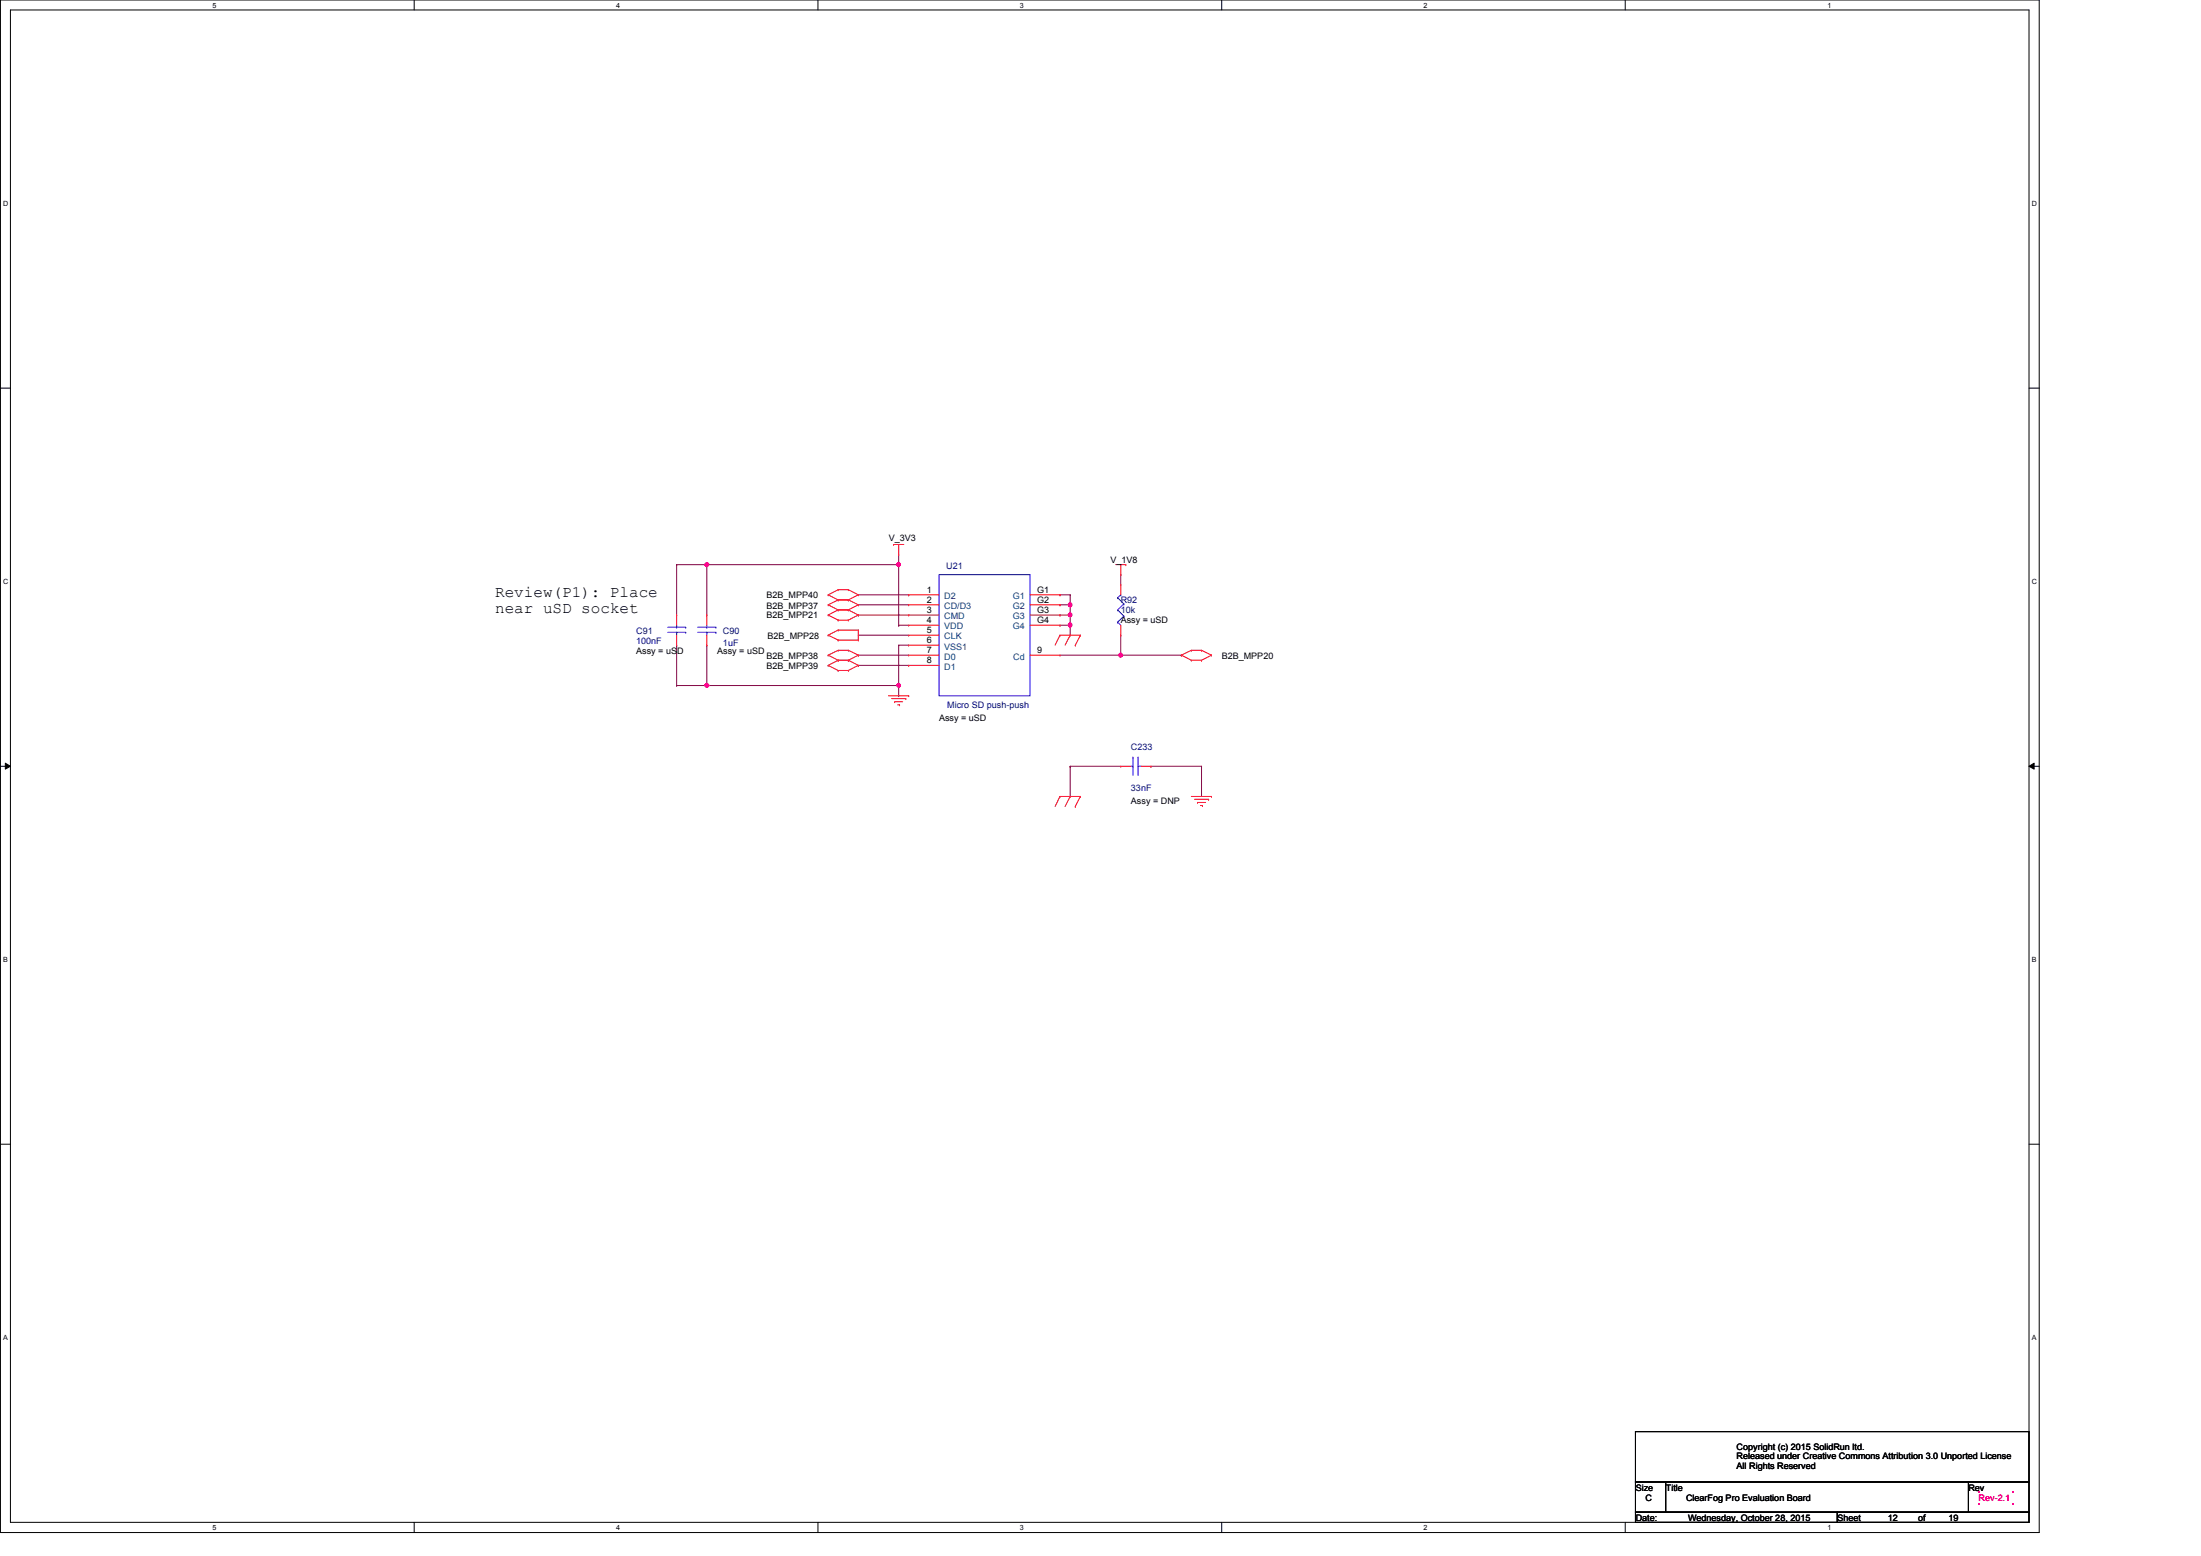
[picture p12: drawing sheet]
<svg xmlns="http://www.w3.org/2000/svg" width="420mm" height="297mm" viewBox="0 0 420 297" stroke-linecap="round" stroke-linejoin="round" font-family="sans-serif">
<path d="M.1 0h389v292.5h-389zM2 1.9h385.2v288.7h-385.2z" fill="none" stroke="#000" stroke-width=".19"/>
<g fill="#fff">
<path d="M40.6 .2h.7v1.5h-.7z"/>
<path d="M40.6 290.8h.7v1.5h-.7z"/>
</g>
<path d="M79 0v1.9M79 290.6v1.9" fill="none" stroke="#000" stroke-width=".19"/>
<g fill="#fff">
<path d="M117.6 .2h.8v1.5h-.8z"/>
<path d="M117.6 290.8h.8v1.5h-.8z"/>
</g>
<path d="M156.1 0v1.9M156.1 290.6v1.9" fill="none" stroke="#000" stroke-width=".19"/>
<g fill="#fff">
<path d="M194.6 .2h.8v1.5h-.8z"/>
<path d="M194.6 290.8h.8v1.5h-.8z"/>
</g>
<path d="M233.1 0v1.9M233.1 290.6v1.9" fill="none" stroke="#000" stroke-width=".19"/>
<g fill="#fff">
<path d="M271.7 .2h.7v1.5h-.7z"/>
<path d="M271.7 290.8h.7v1.5h-.7z"/>
</g>
<path d="M310.1 0v1.9M310.1 290.6v1.9" fill="none" stroke="#000" stroke-width=".19"/>
<g fill="#fff">
<path d="M348.7 .2h.8v1.5h-.8z"/>
<path d="M348.7 290.8h.8v1.5h-.8z"/>
<path d="M.6 38h1v1.5h-1z"/>
<path d="M387.7 38h1v1.5h-1z"/>
<path d="M.6 110.2h1v1.5h-1z"/>
<path d="M387.7 110.2h1v1.5h-1z"/>
</g>
<path d="M.1 74.1h1.9M387.2 74.1h1.9" fill="none" stroke="#000" stroke-width=".19"/>
<g fill="#fff">
<path d="M.6 182.3h.9v1.6h-.9z"/>
<path d="M387.7 182.3h.9v1.6h-.9z"/>
</g>
<path d="M.1 146.3h1.9M1 145.7l1 .6-1 .5zM387.2 146.3l1-.6v1.1zM387.2 146.3h1.9" fill="none" stroke="#000" stroke-width=".19"/>
<path d="M1 145.7l1 .6-1 .5zM387.2 146.3l1-.6v1.1z" fill="#000"/>
<g fill="#fff">
<path d="M.6 254.5h.9v1.5h-.9z"/>
<path d="M387.7 254.5h.9v1.5h-.9z"/>
</g>
<path d="M.1 218.4h1.9M387.2 218.4h1.9" fill="none" stroke="#000" stroke-width=".19"/>
<path d="M171.5 107.8h.1M171.5 105.8v2M202.3 117.4h.1M202.3 117.4h1.9M204.2 117.4h.1M204.2 117.4v1.9" fill="none" stroke="#800040" stroke-width=".19"/>
<circle cx="204.2" cy="117.4" r=".36" fill="#f0f"/>
<circle cx="204.2" cy="117.4" r=".36" fill="none" stroke="#f0f" stroke-width=".19"/>
<path d="M204.2 115.4h.1M204.2 115.4v2" fill="none" stroke="#800040" stroke-width=".19"/>
<circle cx="204.2" cy="115.4" r=".37" fill="#f0f"/>
<circle cx="204.2" cy="115.4" r=".37" fill="none" stroke="#f0f" stroke-width=".19"/>
<path d="M204.2 119.3h.1M204.2 119.3v1.9M202.3 125.1h11.6M213.9 125.1h.1" fill="none" stroke="#800040" stroke-width=".19"/>
<circle cx="204.2" cy="119.3" r=".37" fill="#f0f"/>
<circle cx="204.2" cy="119.3" r=".37" fill="none" stroke="#f0f" stroke-width=".19"/>
<g fill="none" stroke="#800040" stroke-width=".19">
<path d="M163.8 115.4h.1M163.8 117.4h.1M163.8 113.5h9.6M163.8 115.4h9.6M163.8 117.4h9.6M171.5 119.3h.1M171.5 119.3h1.9M173.4 113.5h.1M202.3 113.5h.1M202.3 115.4h.1M202.3 119.3h.1M202.3 113.5h1.9"/>
<path d="M202.3 119.3h1.9M204.2 113.5h.1M204.2 113.5v1.9h-1.9M213.9 109.7h.1M213.9 109.7v1.9M163.8 121.2h.1M163.8 125.1h.1M163.8 127h.1M163.8 121.2h9.6M163.8 125.1h9.6M163.8 127h9.6M171.5 123.1h.1"/>
<path d="M171.5 130.9h.1M171.5 123.1h1.9M171.5 123.1v7.8M213.9 125.1h.1M213.9 125.1h11.5M213.9 121.2v3.9M225.4 125.1h.1"/>
</g>
<circle cx="213.8" cy="125.1" r=".37" fill="#f0f"/>
<circle cx="213.8" cy="125.1" r=".37" fill="none" stroke="#f0f" stroke-width=".19"/>
<path d="M129.1 107.8h.1M129.1 107.8v9.6M129.1 107.8h5.8M171.5 119.3h.1M171.5 107.8v11.5M129.1 123.1h.1M129.1 130.9h.1M129.1 123.1v7.8M129.1 130.9h5.8M171.5 132.8h.1M171.5 130.9v1.9" fill="none" stroke="#800040" stroke-width=".19"/>
<circle cx="171.5" cy="107.8" r=".36" fill="#f0f"/>
<circle cx="171.5" cy="107.8" r=".36" fill="none" stroke="#f0f" stroke-width=".19"/>
<path d="M134.9 123.1h.1M134.9 130.9h.1M134.9 123.1v7.8M134.9 130.9h36.6" fill="none" stroke="#800040" stroke-width=".19"/>
<circle cx="171.5" cy="130.8" r=".36" fill="#f0f"/>
<circle cx="171.5" cy="130.8" r=".36" fill="none" stroke="#f0f" stroke-width=".19"/>
<circle cx="134.9" cy="130.8" r=".37" fill="#f0f"/>
<circle cx="134.9" cy="130.8" r=".37" fill="none" stroke="#f0f" stroke-width=".19"/>
<path d="M134.9 107.8h.1M134.9 107.8v9.6" fill="none" stroke="#800040" stroke-width=".19"/>
<circle cx="134.9" cy="107.8" r=".37" fill="#f0f"/>
<circle cx="134.9" cy="107.8" r=".37" fill="none" stroke="#f0f" stroke-width=".19"/>
<path d="M134.9 107.8h.1M134.9 107.8h36.6M204.2 146.3h.1M204.2 146.3h9.7M204.2 146.3v5.7M219.6 146.3h.1M219.6 146.3h9.7M229.3 146.3h.1M229.3 146.3v5.7" fill="none" stroke="#800040" stroke-width=".19"/>
<g fill="none" stroke="#f00" stroke-width=".19">
<path d="M158 113.5h.1M158 115.4h.1M158 117.4h.1M158 113.5l1.9 1M158 115.4l1.9 1M158 117.4l1.9 1M159.9 112.6h.1M159.9 114.5h.1M159.9 116.4h.1M159.9 118.4h.1M159.9 112.6h2M159.9 112.6l-1.9 .9"/>
<path d="M159.9 114.5h2M159.9 114.5l-1.9 .9M159.9 116.4h2M159.9 116.4l-1.9 1M159.9 118.4h2M161.9 112.6h.1M161.9 114.5h.1M161.9 116.4h.1M161.9 118.4h.1M161.9 112.6l1.9 .9M161.9 114.5l1.9 .9M161.9 116.4l1.9 1"/>
<path d="M163.8 113.5h.1M163.8 115.4h.1M163.8 117.4h.1M163.8 113.5l-1.9 1M163.8 115.4l-1.9 1M163.8 117.4l-1.9 1M170.5 103.9h.1M170.5 103.9h2M171.5 105.8h.1M171.5 103.9v1.9M212.9 107.8h1.9M213.9 109.7h.1"/>
<path d="M213.9 107.8v1.9M214.8 107.8h.1M158 125.1h.1M158 127h.1M158 121.2h.1M158 125.1l1.9 .9M158 127l1.9 1M158 121.2l1.9 1M159.9 124.1h.1M159.9 126h.1M159.9 128h.1M159.9 122.2h.1"/>
<path d="M159.9 120.3h.1M159.9 124.1h2M159.9 124.1l-1.9 1M159.9 126h2M159.9 126l-1.9 1M159.9 128h2M159.9 122.2h3.9M159.9 120.3l-1.9 .9M159.9 120.3h3.9M161.9 124.1h.1M161.9 126h.1M161.9 128h.1"/>
<path d="M161.9 124.1l1.9 1M161.9 126l1.9 1M163.8 125.1h.1M163.8 127h.1M163.8 120.3h.1M163.8 122.2h.1M163.8 125.1l-1.9 .9M163.8 127l-1.9 1M163.8 120.3v1.9M169.5 132.8h3.9M170.1 133.3h2.7M170.7 133.9h.1"/>
<path d="M170.7 133.9h1.6M171.3 134.5h.4M171.7 134.5h.1M172.8 133.3h.1M173.4 132.8h.1M202.3 121.2h.1M202.3 121.2l-1 1.9M202.3 121.2h3.9M204.2 121.2h.1M204.2 121.2l-1 1.9M205.2 123.1h.1M206.2 121.2h.1"/>
<path d="M206.2 121.2l-1 1.9M225.4 125.1h.1M225.4 125.1l1.9 .9M227.3 124.1h.1M227.3 126h.1M227.3 124.1h2M227.3 126h2M227.3 124.1l-1.9 1M229.3 124.1h.1M229.3 126h.1M229.3 124.1l1.9 1M231.2 125.1h.1"/>
<path d="M231.2 125.1l-1.9 .9M202.3 152h.1M202.3 152l-1 1.9M202.3 152h3.9M204.2 152h.1M204.2 152l-1 1.9M205.2 153.9h.1M206.2 152h.1M206.2 152l-1 1.9M227.3 152h3.9M227.9 152.6h2.7M228.5 153.2h.1"/>
<path d="M228.5 153.2h1.5M229.1 153.8h.3M229.4 153.8h.1M230.6 152.6h.1M231.2 152h.1"/>
</g>
<path d="M312.1 273.3h75.1v9.6h-75.1zM312.1 282.9h5.7v5.7h-5.7zM312.1 288.6h38.5v2h-38.5zM317.8 282.9h57.8v5.7h-57.8zM350.6 288.6h36.6v2h-36.6zM375.6 282.9h11.6v5.7h-11.6z" fill="none" stroke="#000" stroke-width=".19"/>
<g fill="#f0f">
<path d="M377.4 284.6h.3v.4h-.3z"/>
<path d="M384 284.6h.3v.4h-.3z"/>
<path d="M384 287h.3v.3h-.3z"/>
<path d="M377.4 287h.3v.3h-.3z"/>
</g>
<path d="M312.1 273.3h75.1v9.6h-75.1zM312.1 282.9h5.7v5.7h-5.7zM312.1 288.6h38.5v2h-38.5zM317.8 282.9h57.8v5.7h-57.8zM350.6 288.6h36.6v2h-36.6zM375.6 282.9h11.6v5.7h-11.6z" fill="none" stroke="#000" stroke-width=".19"/>
<g fill="#f0f">
<path d="M377.4 284.6h.3v.4h-.3z"/>
<path d="M384 284.6h.3v.4h-.3z"/>
<path d="M384 287h.3v.3h-.3z"/>
<path d="M377.4 287h.3v.3h-.3z"/>
</g>
<path d="M312.1 273.3h75.1v9.6h-75.1zM312.1 282.9h5.7v5.7h-5.7zM312.1 288.6h38.5v2h-38.5zM317.8 282.9h57.8v5.7h-57.8zM350.6 288.6h36.6v2h-36.6zM375.6 282.9h11.6v5.7h-11.6z" fill="none" stroke="#000" stroke-width=".19"/>
<g fill="#f0f">
<path d="M377.4 284.6h.3v.4h-.3z"/>
<path d="M384 284.6h.3v.4h-.3z"/>
<path d="M384 287h.3v.3h-.3z"/>
<path d="M377.4 287h.3v.3h-.3z"/>
</g>
<g fill="none" stroke="#00f" stroke-width=".19">
<path d="M127.4 119.7h3.5M129.1 119.7h.1M129.1 119.3v.4M130.9 119.7h.1M133.1 119.7h3.5M134.9 119.7h.1M134.9 119.3v.4M136.6 119.7h.1M179.2 109.7h17.4v23.1h-17.4zM213.3 118.7h.1M213.3 116.4h.1M213.3 114.1h.1"/>
<path d="M213.3 118.7l.6 .6M213.3 116.4l1.2 1.2M213.3 114.1l1.2 1.2M213.9 113.5h.1M213.9 113.5l-.6 .6M214.5 117.6h.1M214.5 115.3h.1M214.5 117.6l-1.2 1.1M214.5 115.3l-1.2 1.1M127.4 120.7h3.5M129.1 120.7h.1M129.1 120.7v.5"/>
<path d="M130.9 120.7h.1M133.1 120.7h3.5M134.9 120.7h.1M134.9 120.7v.5M136.6 120.7h.1M215.8 146.3h.4M216.2 146.3h.1M216.2 144.5h.1M216.2 144.5v3.5M217.2 144.5h.1M217.2 146.3h.1M217.2 146.3h.5"/>
<path d="M217.2 144.5v3.5"/>
</g>
<g fill="none" stroke="#f00" stroke-width=".19">
<path d="M129.1 117.4h.1M129.1 117.4v1.9M134.9 117.4h.1M134.9 117.4v1.9M173.4 113.5h.1M173.4 115.4h.1M173.4 119.3h.1M173.4 117.4h.1M173.4 113.5h5.8M173.4 115.4h5.8M173.4 119.3h5.8M173.4 117.4h5.8"/>
<path d="M196.6 113.5h5.7M196.6 115.4h5.7M196.6 119.3h5.7M196.6 117.4h5.7M202.3 113.5h.1M202.3 115.4h.1M202.3 117.4h.1M202.3 119.3h.1M213.9 111.6h.1M213.9 111.6v1.9M213.9 119.3v1.9M129.1 123.1h.1"/>
<path d="M129.1 121.2v1.9M134.9 123.1h.1M134.9 121.2v1.9M173.4 123.1h.1M173.4 121.2h.1M173.4 125.1h.1M173.4 127h.1M173.4 123.1h5.8M173.4 121.2h5.8M173.4 125.1h5.8M173.4 127h5.8M196.6 125.1h5.7"/>
<path d="M202.3 125.1h.1M213.9 121.2h.1M213.9 146.3h.1M213.9 146.3h1.9M217.7 146.3h1.9M219.6 146.3h.1"/>
</g>
<circle cx="204.2" cy="117.4" r=".36" fill="#f0f"/>
<circle cx="204.2" cy="117.4" r=".36" fill="none" stroke="#f0f" stroke-width=".19"/>
<circle cx="204.2" cy="115.4" r=".37" fill="#f0f"/>
<circle cx="204.2" cy="115.4" r=".37" fill="none" stroke="#f0f" stroke-width=".19"/>
<circle cx="204.2" cy="119.3" r=".37" fill="#f0f"/>
<circle cx="204.2" cy="119.3" r=".37" fill="none" stroke="#f0f" stroke-width=".19"/>
<circle cx="213.8" cy="125.1" r=".37" fill="#f0f"/>
<circle cx="213.8" cy="125.1" r=".37" fill="none" stroke="#f0f" stroke-width=".19"/>
<circle cx="171.5" cy="107.8" r=".36" fill="#f0f"/>
<circle cx="171.5" cy="107.8" r=".36" fill="none" stroke="#f0f" stroke-width=".19"/>
<circle cx="171.5" cy="130.8" r=".36" fill="#f0f"/>
<circle cx="171.5" cy="130.8" r=".36" fill="none" stroke="#f0f" stroke-width=".19"/>
<circle cx="134.9" cy="130.8" r=".37" fill="#f0f"/>
<circle cx="134.9" cy="130.8" r=".37" fill="none" stroke="#f0f" stroke-width=".19"/>
<circle cx="134.9" cy="107.8" r=".37" fill="#f0f"/>
<circle cx="134.9" cy="107.8" r=".37" fill="none" stroke="#f0f" stroke-width=".19"/>
<g font-size="3">
<text x="94.5" y="114">Review(P1): Place</text>
<text x="94.5" y="117.1">near uSD socket</text>
</g>
<g font-size="1.7">
<text x="169.6" y="103.2">V_3V3</text>
<text x="211.9" y="107.4">V_1V8</text>
<text x="176.9" y="113.2">1</text>
<text x="197.9" y="113.2">G1</text>
<text x="146.3" y="114.2">B2B_MPP40</text>
<text x="146.3" y="116.2">B2B_MPP37</text>
<text x="146.3" y="118">B2B_MPP21</text>
<text x="176.9" y="115.1">2</text>
<text x="176.9" y="118.9">4</text>
<text x="176.9" y="117">3</text>
<text x="197.9" y="115.1">G2</text>
<text x="197.9" y="117">G3</text>
<text x="197.9" y="118.9">G4</text>
<text x="213.9" y="119">Assy = uSD</text>
<text x="121.4" y="124.8">Assy = uSD</text>
<text x="136.9" y="124.8">Assy = uSD</text>
<text x="146.3" y="125.8">B2B_MPP38</text>
<text x="146.5" y="121.9">B2B_MPP28</text>
<text x="176.9" y="122.8">6</text>
<text x="176.9" y="120.8">5</text>
<text x="176.9" y="124.7">7</text>
<text x="197.9" y="124.7">9</text>
<text x="233.1" y="125.8">B2B_MPP20</text>
<text x="146.3" y="127.7">B2B_MPP39</text>
<text x="176.9" y="126.6">8</text>
<text x="179.2" y="137.7">Assy = uSD</text>
<text x="215.8" y="153.4">Assy = DNP</text>
<text x="331.4" y="276.8">Copyright (c) 2015 SolidRun ltd.</text>
<text x="331.4" y="278.6">Released under Creative Commons Attribution 3.0 Unported License</text>
<text x="331.4" y="280.3">All Rights Reserved</text>
<text x="312.1" y="284.5">Size</text>
<text x="314" y="286.4">C</text>
<text x="317.9" y="284.5">Title</text>
<text x="321.7" y="286.4">ClearFog Pro Evaluation Board</text>
<text x="375.6" y="284.5">Rev</text>
<text x="312.1" y="290.3">Date:</text>
<text x="322.1" y="290.3">Wednesday, October 28, 2015</text>
<text x="350.6" y="290.3">Sheet</text>
<text x="360.3" y="290.3">12</text>
<text x="366" y="290.3">of</text>
<text x="371.8" y="290.3">19</text>
</g>
<g font-size="1.7" fill="#000080">
<text x="180.6" y="108.6">U21</text>
<text x="213.9" y="115.2">R92</text>
<text x="213.9" y="117.1">10k</text>
<text x="121.4" y="120.9">C91</text>
<text x="121.4" y="122.9">100nF</text>
<text x="138" y="120.9">C90</text>
<text x="138" y="123.2">1uF</text>
<text x="180.8" y="135.2">Micro SD push-push</text>
<text x="215.8" y="143.1">C233</text>
<text x="215.8" y="151">33nF</text>
</g>
<g font-size="1.7" fill="#004080">
<text x="180.2" y="114.4">D2</text>
<text x="180.2" y="116.3">CD/D3</text>
<text x="180.2" y="118.2">CMD</text>
<text x="193.3" y="114.4">G1</text>
<text x="193.3" y="116.3">G2</text>
<text x="193.3" y="118.2">G3</text>
<text x="180.2" y="124">VSS1</text>
<text x="180.2" y="120.1">VDD</text>
<text x="180.2" y="122">CLK</text>
<text x="180.2" y="125.9">D0</text>
<text x="193.3" y="120.1">G4</text>
<text x="193.3" y="125.9">Cd</text>
<text x="180.2" y="127.8">D1</text>
</g>
<text font-size="1.7" fill="#f0f" x="377.6" y="286.4">Rev-2.1</text>
<g font-size="1.4">
<text x="40.6" y="1.4">5</text>
<text x="117.6" y="1.4">4</text>
<text x="194.6" y="1.4">3</text>
<text x="271.7" y="1.4">2</text>
<text x="348.7" y="1.4">1</text>
<text x=".6" y="39.2">D</text>
<text x="387.7" y="39.2">D</text>
<text x=".6" y="111.4">C</text>
<text x="387.7" y="111.4">C</text>
<text x=".6" y="183.6">B</text>
<text x="387.7" y="183.6">B</text>
<text x=".6" y="255.7">A</text>
<text x="387.7" y="255.7">A</text>
<text x="40.6" y="292">5</text>
<text x="117.6" y="292">4</text>
<text x="194.6" y="292">3</text>
<text x="271.7" y="292">2</text>
<text x="348.7" y="292">1</text>
</g>
</svg>
